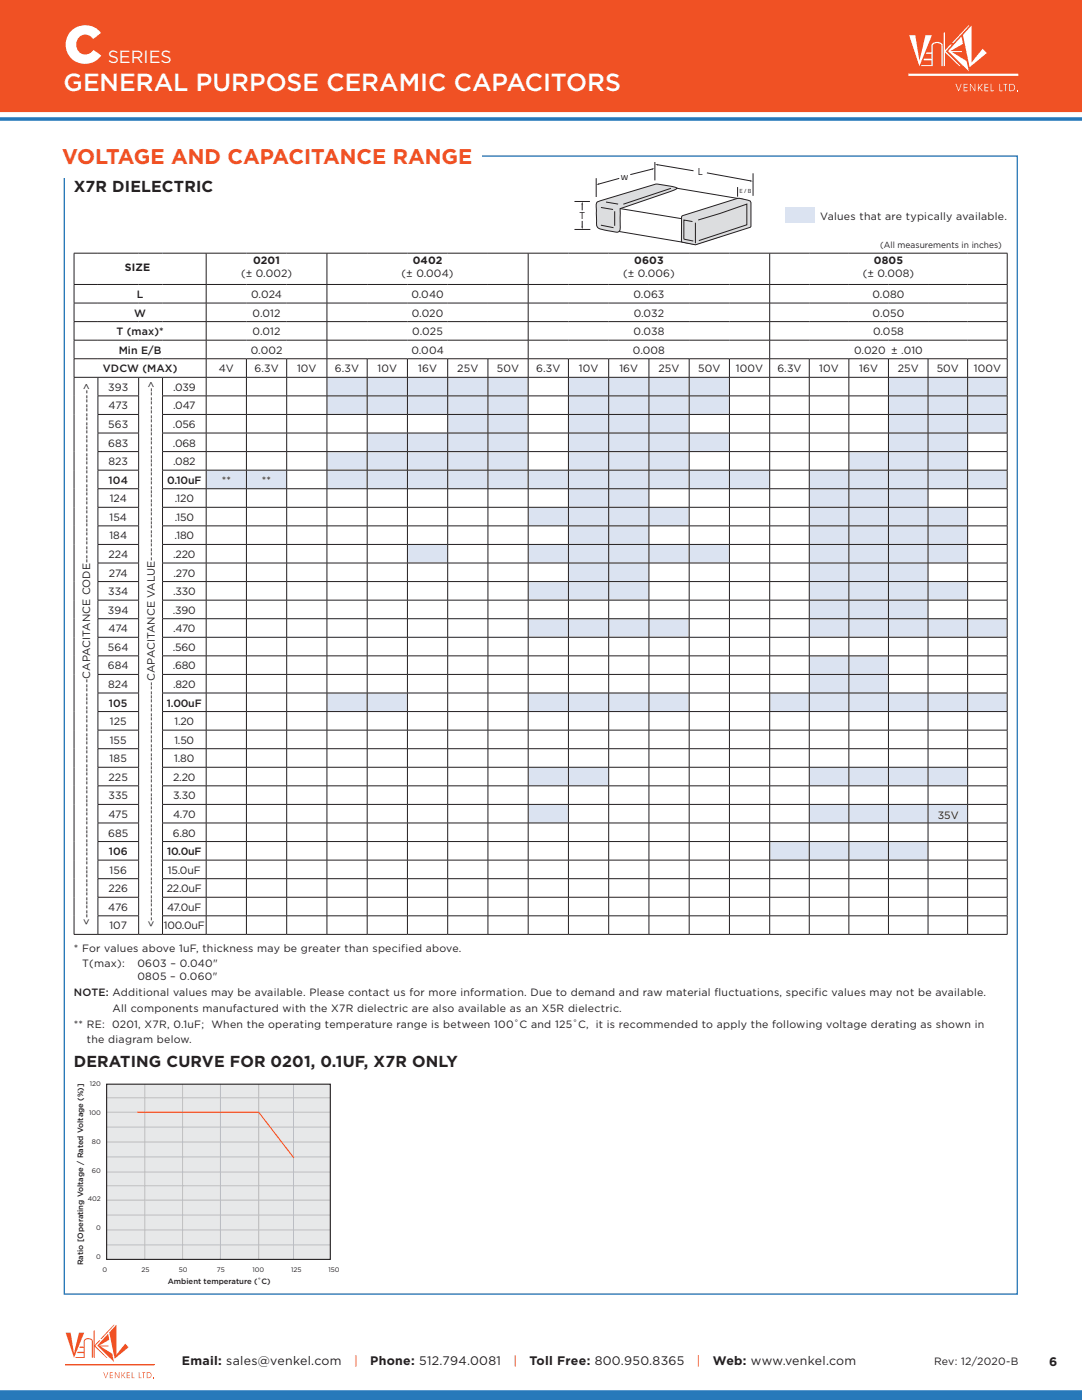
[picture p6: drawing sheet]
<svg xmlns="http://www.w3.org/2000/svg" width="216mm" height="279mm" viewBox="0 0 216 279" stroke-linecap="round" stroke-linejoin="round" font-family="sans-serif">
<path d="M-.1 -.1h216v22.3h-216z" fill="#f05124" stroke="#f05124" stroke-width=".35"/>
<g fill="#f05124">
<path d="M23.2 264.4v6l1.8-2.2 .7 .7-2.8 2.3-1.1-5.3z"/>
<path d="M13.1 266h1l.7 4.1 1-4.1h1l-2 5z"/>
<path d="M21.6 266.2l.2 1.2-2 1.1h1.8v.2h-1.6l2.4 1.5 .4 1.6-3.4-3.3z"/>
<path d="M16.9 267.3a1.04 1.04 0 0 1 1.6 .4v3.3h-.2v-3.3a.83 .83 0 0 0-1.4 0v3.3h-1.9l.1-.2h1.6v-.8h-1.3l.1-.2h1.2v-.8h-.9l.1-.3h.8v-1z"/>
<path d="M18.7 265.5h.2v2.9l.9-.9h.2l-1 1.1 2.4 2.4h-.2l-2.3-2.3v2.3h-.2z"/>
<path d="M22.7 264.4h.2l-2.6 2.8h-.3z"/>
<path d="M20.6 273.8h.1l.4 1.1 .4-1.1h.1l-.5 1.2z"/>
<path d="M21.9 273.8h.6v.2h-.5v.4h.5v.1h-.5v.4h.5v.1h-.6z"/>
<path d="M22.9 273.8h.2l.6 1.1v-1.1h.1v1.2h-.1l-.7-1v1h-.1z"/>
<path d="M24.2 273.8h.1v.7l.7-.7-.4 .6 .4 .6h-.1l-.4-.5-.2 .5h-.1z"/>
<path d="M25.3 273.8h.6v.2h-.5v.4h.5v.1h-.5v.4h.5v.1h-.6z"/>
<path d="M26.3 273.8h.1v1.1h.4v.1h-.5z"/>
<path d="M27.7 273.8h.1v1.1h.4v.1h-.5z"/>
<path d="M28.4 273.8h.6v.2h-.3v1h-.1v-1h-.2z"/>
<path d="M30.6 274.8h.1v.2h-.1z"/>
<path d="M29.3 273.8v1.2a.66 .66 0 0 0 .9-.6 .66 .66 0 0 0-.9-.6zM29.4 274a.52 .52 0 0 1 .7 .4 .52 .52 0 0 1-.7 .5z"/>
</g>
<path d="M13 272.4h17.8" fill="none" stroke="#f05124" stroke-width=".2"/>
<path d="M-.1 277.6h216v1.8h-216z" fill="#2779ba" stroke="#2779ba" stroke-width=".35"/>
<path d="M0 23.8h215.9" fill="none" stroke="#2779ba" stroke-width=".71" stroke-linecap="butt"/>
<g fill="#fff">
<path d="M193.9 5.1v7.4l2.2-2.8 .8 .9-3.4 2.8-1.4-6.4z"/>
<path d="M181.4 7h1.2l.9 5.1 1.2-5.1h1.3l-2.5 6.2z"/>
<path d="M191.8 7.3l.3 1.5-2.5 1.4h2.3v.2h-1.9l2.9 1.8 .4 2-4.1-4z"/>
<path d="M186 8.7a1.3 1.3 0 0 1 2.1 .4v4.1h-.3v-4.1a1.03 1.03 0 0 0-1.7 0v4.1h-2.3v-.2h2.1v-1h-1.7l.2-.3h1.5v-.9h-1.1l.1-.4h1v-1.3z"/>
<path d="M188.3 6.5h.3v3.5l1-1.1h.3l-1.2 1.3 3 3h-.3l-2.8-2.8v2.8h-.3z"/>
<path d="M193.2 5.1h.3l-3.2 3.5h-.3z"/>
<path d="M190.7 16.7h.1l.5 1.3 .4-1.3h.2l-.6 1.5h-.1z"/>
<path d="M192.3 16.7h.7v.2h-.6v.5h.6v.1h-.6v.6h.6v.1h-.7z"/>
<path d="M193.5 16.7h.2l.8 1.3v-1.3h.1v1.5h-.1l-.8-1.3v1.3h-.2z"/>
<path d="M195.1 16.7h.2v.8l.7-.8h.1l-.6 .7 .6 .8h-.2l-.5-.7-.1 .2v.5h-.2z"/>
<path d="M196.4 16.7h.8v.2h-.6v.5h.6v.1h-.6v.6h.6v.1h-.8z"/>
<path d="M197.7 16.7h.1v1.4h.5v.1h-.6z"/>
<path d="M199.4 16.7h.1v1.4h.6v.1h-.7z"/>
<path d="M200.2 16.7h.8v.2h-.3v1.3h-.2v-1.3h-.3z"/>
<path d="M203 17.9h.2v.3h-.2z"/>
<path d="M201.5 16.9a.64 .64 0 0 1 .9 .6 .64 .64 0 0 1-.9 .6zM201.4 16.7v1.5a.82 .82 0 0 0 1.2-.7 .82 .82 0 0 0-1.2-.8z"/>
</g>
<path d="M181.3 14.9h21.9" fill="none" stroke="#fff" stroke-width=".45"/>
<path d="M12.8 31.1h190.2v227.2h-190.2z" fill="none" stroke="#2779ba" stroke-width=".26"/>
<path d="M12.4 26.7h83.6v8.9h-83.6z" fill="#fff"/>
<path d="M139.9 47.1l6.6-2.1 .1 .3-6.7 2.1z" fill="#dcdddf"/>
<path d="M139.9 47.1l6.6-2.1 .1 .3-6.7 2.1z" fill="none" stroke="#231f20" stroke-width=".2"/>
<path d="M139.9 44.9l6.7-2v.2l-6.7 2.1z" fill="#dcdddf"/>
<path d="M139.9 44.9l6.7-2v.2l-6.7 2.1z" fill="none" stroke="#231f20" stroke-width=".2"/>
<path d="M139.9 46l6.6-2.1 .1 .3-6.7 2.1z" fill="#dcdddf"/>
<path d="M135 37.6l13.3 2.2M123.5 46.2l15.2 2.6M123.7 41.6l15 2.5M139.9 46l6.6-2.1 .1 .3-6.7 2.1zM143.7 47.2l-5 1.6" fill="none" stroke="#231f20" stroke-width=".2"/>
<path d="M119.1 40.4l.6-.3 11.2-3.4 3.2 .5 1 .3-.2 .3-1.2 .5-10 3.3 .1 3.4a.9 .9 0 0 1-.2 1.1 .9 .9 0 0 1-1.1 .2l-1.8-.4a1.49 1.49 0 0 1-1.7-1.8v-3.2z" fill="#dcdddf"/>
<path d="M133.9 37.6l-9.5 3.2M119.1 40.4l.6-.3 11.2-3.4 3.2 .5 1 .3-.2 .3-1.2 .5-10 3.3 .1 3.4a.9 .9 0 0 1-.2 1.1 .9 .9 0 0 1-1.1 .2l-1.8-.4a1.49 1.49 0 0 1-1.7-1.8v-3.2zM119.9 44.9l2.5 .5M119.9 41.4l2.4 .4M120.9 40.3l2.4 .4M122.7 42.2v2.9" fill="none" stroke="#231f20" stroke-width=".2"/>
<path d="M136.1 43.1l11-3.5h.4l1.7 .3 .5 .2 .1 .3v4.8l-.1 .2-10.9 3.5-2.7-.6-.1-.1z" fill="#dcdddf"/>
<path d="M119 35.6v3.7M130.7 32.3v3.7M141.1 34.5l8.7 1.6M147.2 37.3v2M150.3 34.6v4.5M136.1 43.1l11-3.5h.4l1.7 .3 .5 .2 .1 .3v4.8l-.1 .2-10.9 3.5-2.7-.6-.1-.1zM138.2 44.2l-1.7-.3v3.8l1.8 .4M139.3 43.9l4.4-1.3 5.3-1.9v4.2l-9.5 3.1" fill="none" stroke="#231f20" stroke-width=".2"/>
<path d="M149.7 35.9l.6 .3-.7 .1 .2-.2z" fill="#231f20"/>
<path d="M131.1 32.9l7.3 1.2" fill="none" stroke="#231f20" stroke-width=".2"/>
<path d="M130.7 32.8l.6-.1-.1 .2v.2z" fill="#231f20"/>
<path d="M123.6 35.6l-4.2 1.2" fill="none" stroke="#231f20" stroke-width=".2"/>
<path d="M119 36.9l.5-.4-.1 .2 .2 .2z" fill="#231f20"/>
<path d="M130.2 33.7l-4.4 1.2" fill="none" stroke="#231f20" stroke-width=".2"/>
<path d="M130 33.6h.6l-.5 .3 .1-.2z" fill="#231f20"/>
<path d="M116.2 44.1v1.2" fill="none" stroke="#231f20" stroke-width=".2"/>
<path d="M116 45.2l.2 .1 .2-.1-.2 .6z" fill="#231f20"/>
<path d="M114.6 45.8h3.2M116.2 40.7v1.3" fill="none" stroke="#231f20" stroke-width=".2"/>
<path d="M116.2 40.2l.2 .6-.2-.1-.2 .1z" fill="#231f20"/>
<path d="M114.6 40.2h3.1M138.8 44.4v4.1" fill="none" stroke="#231f20" stroke-width=".2"/>
<g fill="#dbe3f1">
<path d="M156.7 41.5h5.9v3h-5.9z"/>
<path d="M65.2 75.3h8.1v3.7h-8.1zM73.3 75.3h8v3.7h-8zM81.3 75.3h8v3.7h-8zM89.3 75.3h8.1v3.7h-8.1zM97.4 75.3h8v3.7h-8zM65.2 79h8.1v3.7h-8.1zM73.3 79h8v3.7h-8zM81.3 79h8v3.7h-8zM89.3 79h8.1v3.7h-8.1zM97.4 79h8v3.7h-8zM89.3 82.7h8.1v3.7h-8.1zM97.4 82.7h8v3.7h-8zM41.1 93.8h8.1v3.7h-8.1zM49.2 93.8h8v3.7h-8zM193.1 93.8h7.9v3.7h-7.9zM105.4 123.5h8v3.7h-8zM113.4 123.5h8.1v3.7h-8.1zM121.5 123.5h8v3.7h-8zM129.5 123.5h8v3.7h-8zM105.4 138.3h8v3.7h-8zM113.4 138.3h8.1v3.7h-8.1zM121.5 138.3h8v3.7h-8zM129.5 138.3h8v3.7h-8zM153.6 138.3h7.9v3.7h-7.9zM177.3 138.3h7.9v3.7h-7.9zM105.4 153.1h8v3.7h-8zM113.4 153.1h8.1v3.7h-8.1zM161.5 153.1h7.9v3.7h-7.9zM169.4 153.1h7.9v3.7h-7.9zM105.4 160.5h8v3.7h-8zM161.5 160.5h7.9v3.7h-7.9zM153.6 167.9h7.9v3.8h-7.9zM161.5 167.9h7.9v3.8h-7.9zM169.4 167.9h7.9v3.8h-7.9zM177.3 167.9h7.9v3.8h-7.9z"/>
<path d="M113.4 75.3h8.1v3.7h-8.1zM121.5 75.3h8v3.7h-8zM129.5 75.3h8v3.7h-8zM137.5 75.3h8.1v3.7h-8.1zM177.3 75.3h7.9v3.7h-7.9zM185.2 75.3h7.9v3.7h-7.9zM193.1 75.3h7.9v3.7h-7.9zM113.4 79h8.1v3.7h-8.1zM121.5 79h8v3.7h-8zM129.5 79h8v3.7h-8zM137.5 79h8.1v3.7h-8.1zM177.3 79h7.9v3.7h-7.9zM185.2 79h7.9v3.7h-7.9zM193.1 79h7.9v3.7h-7.9zM113.4 82.7h8.1v3.7h-8.1zM121.5 82.7h8v3.7h-8zM129.5 82.7h8v3.7h-8zM177.3 82.7h7.9v3.7h-7.9zM185.2 82.7h7.9v3.7h-7.9zM193.1 82.7h7.9v3.7h-7.9zM73.3 86.4h8v3.7h-8zM81.3 86.4h8v3.7h-8zM89.3 86.4h8.1v3.7h-8.1zM97.4 86.4h8v3.7h-8zM113.4 86.4h8.1v3.7h-8.1zM121.5 86.4h8v3.7h-8zM129.5 86.4h8v3.7h-8zM137.5 86.4h8.1v3.7h-8.1zM177.3 86.4h7.9v3.7h-7.9zM185.2 86.4h7.9v3.7h-7.9zM65.2 90.1h8.1v3.7h-8.1zM73.3 90.1h8v3.7h-8zM81.3 90.1h8v3.7h-8zM89.3 90.1h8.1v3.7h-8.1zM97.4 90.1h8v3.7h-8zM113.4 90.1h8.1v3.7h-8.1zM121.5 90.1h8v3.7h-8zM129.5 90.1h8v3.7h-8zM169.4 90.1h7.9v3.7h-7.9zM177.3 90.1h7.9v3.7h-7.9zM185.2 90.1h7.9v3.7h-7.9zM65.2 93.8h8.1v3.7h-8.1zM73.3 93.8h8v3.7h-8zM81.3 93.8h8v3.7h-8zM89.3 93.8h8.1v3.7h-8.1zM97.4 93.8h8v3.7h-8zM105.4 93.8h8v3.7h-8zM113.4 93.8h8.1v3.7h-8.1zM121.5 93.8h8v3.7h-8zM129.5 93.8h8v3.7h-8zM137.5 93.8h8.1v3.7h-8.1zM145.6 93.8h8v3.7h-8zM161.5 93.8h7.9v3.7h-7.9zM169.4 93.8h7.9v3.7h-7.9zM177.3 93.8h7.9v3.7h-7.9zM185.2 93.8h7.9v3.7h-7.9zM113.4 97.5h8.1v3.7h-8.1zM121.5 97.5h8v3.7h-8zM161.5 97.5h7.9v3.7h-7.9zM169.4 97.5h7.9v3.7h-7.9zM177.3 97.5h7.9v3.7h-7.9zM105.4 101.2h8v3.7h-8zM113.4 101.2h8.1v3.7h-8.1zM121.5 101.2h8v3.7h-8zM129.5 101.2h8v3.7h-8zM161.5 101.2h7.9v3.7h-7.9zM169.4 101.2h7.9v3.7h-7.9zM177.3 101.2h7.9v3.7h-7.9zM185.2 101.2h7.9v3.7h-7.9zM113.4 104.9h8.1v3.8h-8.1zM121.5 104.9h8v3.8h-8zM161.5 104.9h7.9v3.8h-7.9zM169.4 104.9h7.9v3.8h-7.9zM177.3 104.9h7.9v3.8h-7.9zM185.2 104.9h7.9v3.8h-7.9zM81.3 108.7h8v3.7h-8zM105.4 108.7h8v3.7h-8zM113.4 108.7h8.1v3.7h-8.1zM121.5 108.7h8v3.7h-8zM129.5 108.7h8v3.7h-8zM137.5 108.7h8.1v3.7h-8.1zM161.5 108.7h7.9v3.7h-7.9zM169.4 108.7h7.9v3.7h-7.9zM177.3 108.7h7.9v3.7h-7.9zM185.2 108.7h7.9v3.7h-7.9zM113.4 112.4h8.1v3.7h-8.1zM121.5 112.4h8v3.7h-8zM161.5 112.4h7.9v3.7h-7.9zM169.4 112.4h7.9v3.7h-7.9zM177.3 112.4h7.9v3.7h-7.9zM105.4 116.1h8v3.7h-8zM113.4 116.1h8.1v3.7h-8.1zM121.5 116.1h8v3.7h-8zM161.5 116.1h7.9v3.7h-7.9zM169.4 116.1h7.9v3.7h-7.9zM177.3 116.1h7.9v3.7h-7.9zM185.2 116.1h7.9v3.7h-7.9zM161.5 119.8h7.9v3.7h-7.9zM169.4 119.8h7.9v3.7h-7.9zM177.3 119.8h7.9v3.7h-7.9zM161.5 123.5h7.9v3.7h-7.9zM169.4 123.5h7.9v3.7h-7.9zM177.3 123.5h7.9v3.7h-7.9zM185.2 123.5h7.9v3.7h-7.9zM193.1 123.5h7.9v3.7h-7.9zM161.5 130.9h7.9v3.7h-7.9zM169.4 130.9h7.9v3.7h-7.9zM161.5 134.6h7.9v3.7h-7.9zM169.4 134.6h7.9v3.7h-7.9zM65.2 138.3h8.1v3.7h-8.1zM73.3 138.3h8v3.7h-8zM161.5 138.3h7.9v3.7h-7.9zM169.4 138.3h7.9v3.7h-7.9zM185.2 138.3h7.9v3.7h-7.9zM193.1 138.3h7.9v3.7h-7.9zM177.3 153.1h7.9v3.7h-7.9zM185.2 153.1h7.9v3.7h-7.9zM169.4 160.5h7.9v3.7h-7.9zM177.3 160.5h7.9v3.7h-7.9zM185.2 160.5h7.9v3.7h-7.9z"/>
</g>
<g fill="none" stroke="#231f20" stroke-width=".2">
<path d="M14.7 50.5h186.3M14.7 56.8h186.3M14.8 50.6v6.1M14.8 56.8v3.6M41.1 50.6v6.1M41.1 56.8v3.6M65.2 50.6v6.1M65.2 56.8v3.6M105.4 50.6v6.1M105.4 56.8v3.6M153.6 50.6v6.1M153.6 56.8v3.6"/>
<path d="M201 50.6v6.1M201 56.8v3.6M14.7 60.5h186.3M14.7 64.2h186.3M14.7 67.9h186.3M14.7 71.6h186.3M14.7 75.3h186.3M14.8 60.5v3.6M14.8 64.2v3.6M14.8 67.9v3.7M14.8 71.6v3.7M14.8 75.3v111.1"/>
<path d="M19.5 79h8.2M19.5 75.3v3.7M19.5 79.1v3.6M27.7 75.3v3.7M27.7 79.1v3.6M32.4 79h168.6M32.4 75.3v3.7M32.4 79.1v3.6M41.1 60.5v3.6M41.1 64.2v3.6M41.1 67.9v3.7M41.1 71.6v3.7"/>
<path d="M41.1 75.3v3.7M41.1 79.1v3.6M49.2 71.6v3.7M49.2 75.3v3.7M49.2 79.1v3.6M57.2 71.6v3.7M57.2 75.3v3.7M57.2 79.1v3.6M65.2 60.5v3.6M65.2 64.2v3.6M65.2 67.9v3.7M65.2 71.6v3.7"/>
<path d="M65.2 75.3v3.7M65.2 79.1v3.6M73.3 71.6v3.7M73.3 75.3v3.7M73.3 79.1v3.6M81.3 71.6v3.7M81.3 75.3v3.7M81.3 79.1v3.6M89.3 71.6v3.7M89.3 75.3v3.7M89.3 79.1v3.6M97.4 71.6v3.7"/>
<path d="M97.4 75.3v3.7M97.4 79.1v3.6M105.4 60.5v3.6M105.4 64.2v3.6M105.4 67.9v3.7M105.4 71.6v3.7M105.4 75.3v3.7M105.4 79.1v3.6M113.4 71.6v3.7M113.4 75.3v3.7M113.4 79.1v3.6M121.5 71.6v3.7"/>
<path d="M121.5 75.3v3.7M121.5 79.1v3.6M129.5 71.6v3.7M129.5 75.3v3.7M129.5 79.1v3.6M137.5 71.6v3.7M137.5 75.3v3.7M137.5 79.1v3.6M145.6 71.6v3.7M145.6 75.3v3.7M145.6 79.1v3.6M153.6 60.5v3.6"/>
<path d="M153.6 64.2v3.6M153.6 67.9v3.7M153.6 71.6v3.7M153.6 75.3v3.7M153.6 79.1v3.6M161.5 71.6v3.7M161.5 75.3v3.7M161.5 79.1v3.6M169.4 71.6v3.7M169.4 75.3v3.7M169.4 79.1v3.6M177.3 71.6v3.7"/>
<path d="M177.3 75.3v3.7M177.3 79.1v3.6M185.2 71.6v3.7M185.2 75.3v3.7M185.2 79.1v3.6M193.1 71.6v3.7M193.1 75.3v3.7M193.1 79.1v3.6M201 60.5v3.6M201 64.2v3.6M201 67.9v3.7M201 71.6v3.7"/>
<path d="M201 75.3v3.7M201 79.1v3.6M19.5 82.7h8.2M19.5 90.1h8.2M19.5 93.8h8.2M19.5 97.5h8.2M19.5 82.8v3.6M19.5 86.5v3.6M19.5 90.2v3.6M19.5 93.9v3.6M19.5 97.6v3.6M27.7 82.8v3.6h-8.2"/>
<path d="M27.7 86.5v3.6M27.7 90.2v3.6M27.7 93.9v3.6M27.7 97.6v3.6M32.4 82.7h168.6M32.4 86.4h168.6M32.4 90.1h168.6M32.4 93.8h168.6M32.4 97.5h168.6M32.4 82.8v3.6M32.4 86.5v3.6M32.4 90.2v3.6"/>
<path d="M32.4 93.9v3.6M32.4 97.6v3.6M41.1 82.8v3.6M41.1 86.5v3.6M41.1 90.2v3.6M41.1 93.9v3.6M41.1 97.6v3.6M49.2 82.8v3.6M49.2 86.5v3.6M49.2 90.2v3.6M49.2 93.9v3.6M49.2 97.6v3.6"/>
<path d="M57.2 82.8v3.6M57.2 86.5v3.6M57.2 90.2v3.6M57.2 93.9v3.6M57.2 97.6v3.6M65.2 82.8v3.6M65.2 86.5v3.6M65.2 90.2v3.6M65.2 93.9v3.6M65.2 97.6v3.6M73.3 82.8v3.6M73.3 86.5v3.6"/>
<path d="M73.3 90.2v3.6M73.3 93.9v3.6M73.3 97.6v3.6M81.3 82.8v3.6M81.3 86.5v3.6M81.3 90.2v3.6M81.3 93.9v3.6M81.3 97.6v3.6M89.3 82.8v3.6M89.3 86.5v3.6M89.3 90.2v3.6M89.3 93.9v3.6"/>
<path d="M89.3 97.6v3.6M97.4 82.8v3.6M97.4 86.5v3.6M97.4 90.2v3.6M97.4 93.9v3.6M97.4 97.6v3.6M105.4 82.8v3.6M105.4 86.5v3.6M105.4 90.2v3.6M105.4 93.9v3.6M105.4 97.6v3.6M113.4 82.8v3.6"/>
<path d="M113.4 86.5v3.6M113.4 90.2v3.6M113.4 93.9v3.6M113.4 97.6v3.6M121.5 82.8v3.6M121.5 86.5v3.6M121.5 90.2v3.6M121.5 93.9v3.6M121.5 97.6v3.6M129.5 82.8v3.6M129.5 86.5v3.6M129.5 90.2v3.6"/>
<path d="M129.5 93.9v3.6M129.5 97.6v3.6M137.5 82.8v3.6M137.5 86.5v3.6M137.5 90.2v3.6M137.5 93.9v3.6M137.5 97.6v3.6M145.6 82.8v3.6M145.6 86.5v3.6M145.6 90.2v3.6M145.6 93.9v3.6M145.6 97.6v3.6"/>
<path d="M153.6 82.8v3.6M153.6 86.5v3.6M153.6 90.2v3.6M153.6 93.9v3.6M153.6 97.6v3.6M161.5 82.8v3.6M161.5 86.5v3.6M161.5 90.2v3.6M161.5 93.9v3.6M161.5 97.6v3.6M169.4 82.8v3.6M169.4 86.5v3.6"/>
<path d="M169.4 90.2v3.6M169.4 93.9v3.6M169.4 97.6v3.6M177.3 82.8v3.6M177.3 86.5v3.6M177.3 90.2v3.6M177.3 93.9v3.6M177.3 97.6v3.6M185.2 82.8v3.6M185.2 86.5v3.6M185.2 90.2v3.6M185.2 93.9v3.6"/>
<path d="M185.2 97.6v3.6M193.1 82.8v3.6M193.1 86.5v3.6M193.1 90.2v3.6M193.1 93.9v3.6M193.1 97.6v3.6M201 82.8v3.6M201 86.5v3.6M201 90.2v3.6M201 93.9v3.6M201 97.6v3.6M19.5 101.2l8.2 .1v3.6"/>
<path d="M19.5 104.9h8.2M19.5 108.7h8.2M19.5 116.1h8.2M19.5 119.8h8.2M19.5 101.3v3.6M19.5 105v3.6M19.5 108.7v3.6M19.5 112.4v3.6M19.5 116.1v3.6M19.5 119.8v3.6M27.7 105v3.6M27.7 108.7v3.6l-8.2 .1"/>
<path d="M27.7 112.4v3.6M27.7 116.1v3.6M27.7 119.8v3.6M32.4 101.2h168.6M32.4 104.9h168.6M32.4 108.7h168.6M32.4 112.4h168.6M32.4 116.1h168.6M32.4 119.8h168.6M32.4 101.3v3.6M32.4 105v3.6M32.4 108.7v3.6"/>
<path d="M32.4 112.4v3.6M32.4 116.1v3.6M32.4 119.8v3.6M41.1 101.3v3.6M41.1 105v3.6M41.1 108.7v3.6M41.1 112.4v3.6M41.1 116.1v3.6M41.1 119.8v3.6M49.2 101.3v3.6M49.2 105v3.6M49.2 108.7v3.6"/>
<path d="M49.2 112.4v3.6M49.2 116.1v3.6M49.2 119.8v3.6M57.2 101.3v3.6M57.2 105v3.6M57.2 108.7v3.6M57.2 112.4v3.6M57.2 116.1v3.6M57.2 119.8v3.6M65.2 101.3v3.6M65.2 105v3.6M65.2 108.7v3.6"/>
<path d="M65.2 112.4v3.6M65.2 116.1v3.6M65.2 119.8v3.6M73.3 101.3v3.6M73.3 105v3.6M73.3 108.7v3.6M73.3 112.4v3.6M73.3 116.1v3.6M73.3 119.8v3.6M81.3 101.3v3.6M81.3 105v3.6M81.3 108.7v3.6"/>
<path d="M81.3 112.4v3.6M81.3 116.1v3.6M81.3 119.8v3.6M89.3 101.3v3.6M89.3 105v3.6M89.3 108.7v3.6M89.3 112.4v3.6M89.3 116.1v3.6M89.3 119.8v3.6M97.4 101.3v3.6M97.4 105v3.6M97.4 108.7v3.6"/>
<path d="M97.4 112.4v3.6M97.4 116.1v3.6M97.4 119.8v3.6M105.4 101.3v3.6M105.4 105v3.6M105.4 108.7v3.6M105.4 112.4v3.6M105.4 116.1v3.6M105.4 119.8v3.6M113.4 101.3v3.6M113.4 105v3.6M113.4 108.7v3.6"/>
<path d="M113.4 112.4v3.6M113.4 116.1v3.6M113.4 119.8v3.6M121.5 101.3v3.6M121.5 105v3.6M121.5 108.7v3.6M121.5 112.4v3.6M121.5 116.1v3.6M121.5 119.8v3.6M129.5 101.3v3.6M129.5 105v3.6M129.5 108.7v3.6"/>
<path d="M129.5 112.4v3.6M129.5 116.1v3.6M129.5 119.8v3.6M137.5 101.3v3.6M137.5 105v3.6M137.5 108.7v3.6M137.5 112.4v3.6M137.5 116.1v3.6M137.5 119.8v3.6M145.6 101.3v3.6M145.6 105v3.6M145.6 108.7v3.6"/>
<path d="M145.6 112.4v3.6M145.6 116.1v3.6M145.6 119.8v3.6M153.6 101.3v3.6M153.6 105v3.6M153.6 108.7v3.6M153.6 112.4v3.6M153.6 116.1v3.6M153.6 119.8v3.6M161.5 101.3v3.6M161.5 105v3.6M161.5 108.7v3.6"/>
<path d="M161.5 112.4v3.6M161.5 116.1v3.6M161.5 119.8v3.6M169.4 101.3v3.6M169.4 105v3.6M169.4 108.7v3.6M169.4 112.4v3.6M169.4 116.1v3.6M169.4 119.8v3.6M177.3 101.3v3.6M177.3 105v3.6M177.3 108.7v3.6"/>
<path d="M177.3 112.4v3.6M177.3 116.1v3.6M177.3 119.8v3.6M185.2 101.3v3.6M185.2 105v3.6M185.2 108.7v3.6M185.2 112.4v3.6M185.2 116.1v3.6M185.2 119.8v3.6M193.1 101.3v3.6M193.1 105v3.6M193.1 108.7v3.6"/>
<path d="M193.1 112.4v3.6M193.1 116.1v3.6M193.1 119.8v3.6M201 101.3v3.6M201 105v3.6M201 108.7v3.6M201 112.4v3.6M201 116.1v3.6M201 119.8v3.6M19.5 127.2h8.2v3.6M19.5 123.5h8.2M19.5 130.9h8.2"/>
<path d="M19.5 134.6h8.2M19.5 123.5v3.6M19.5 127.2v3.6M19.5 130.9v3.7M19.5 134.6v3.7M19.5 138.3v3.7M27.7 123.5v3.6M27.7 130.9v3.7M27.7 134.6v3.7h-8.2M27.7 138.3v3.7M32.4 138.3h168.6M32.4 123.5h168.6"/>
<path d="M32.4 127.2h168.6M32.4 130.9h168.6M32.4 134.6h168.6M32.4 123.5v3.6M32.4 127.2v3.6M32.4 130.9v3.7M32.4 134.6v3.7M32.4 138.3v3.7M41.1 123.5v3.6M41.1 127.2v3.6M41.1 130.9v3.7M41.1 134.6v3.7"/>
<path d="M41.1 138.3v3.7M49.2 123.5v3.6M49.2 127.2v3.6M49.2 130.9v3.7M49.2 134.6v3.7M49.2 138.3v3.7M57.2 123.5v3.6M57.2 127.2v3.6M57.2 130.9v3.7M57.2 134.6v3.7M57.2 138.3v3.7M65.2 123.5v3.6"/>
<path d="M65.2 127.2v3.6M65.2 130.9v3.7M65.2 134.6v3.7M65.2 138.3v3.7M73.3 123.5v3.6M73.3 127.2v3.6M73.3 130.9v3.7M73.3 134.6v3.7M73.3 138.3v3.7M81.3 123.5v3.6M81.3 127.2v3.6M81.3 130.9v3.7"/>
<path d="M81.3 134.6v3.7M81.3 138.3v3.7M89.3 123.5v3.6M89.3 127.2v3.6M89.3 130.9v3.7M89.3 134.6v3.7M89.3 138.3v3.7M97.4 123.5v3.6M97.4 127.2v3.6M97.4 130.9v3.7M97.4 134.6v3.7M97.4 138.3v3.7"/>
<path d="M105.4 123.5v3.6M105.4 127.2v3.6M105.4 130.9v3.7M105.4 134.6v3.7M105.4 138.3v3.7M113.4 123.5v3.6M113.4 127.2v3.6M113.4 130.9v3.7M113.4 134.6v3.7M113.4 138.3v3.7M121.5 123.5v3.6M121.5 127.2v3.6"/>
<path d="M121.5 130.9v3.7M121.5 134.6v3.7M121.5 138.3v3.7M129.5 123.5v3.6M129.5 127.2v3.6M129.5 130.9v3.7M129.5 134.6v3.7M129.5 138.3v3.7M137.5 123.5v3.6M137.5 127.2v3.6M137.5 130.9v3.7M137.5 134.6v3.7"/>
<path d="M137.5 138.3v3.7M145.6 123.5v3.6M145.6 127.2v3.6M145.6 130.9v3.7M145.6 134.6v3.7M145.6 138.3v3.7M153.6 123.5v3.6M153.6 127.2v3.6M153.6 130.9v3.7M153.6 134.6v3.7M153.6 138.3v3.7M161.5 123.5v3.6"/>
<path d="M161.5 127.2v3.6M161.5 130.9v3.7M161.5 134.6v3.7M161.5 138.3v3.7M169.4 123.5v3.6M169.4 127.2v3.6M169.4 130.9v3.7M169.4 134.6v3.7M169.4 138.3v3.7M177.3 123.5v3.6M177.3 127.2v3.6M177.3 130.9v3.7"/>
<path d="M177.3 134.6v3.7M177.3 138.3v3.7M185.2 123.5v3.6M185.2 127.2v3.6M185.2 130.9v3.7M185.2 134.6v3.7M185.2 138.3v3.7M193.1 123.5v3.6M193.1 127.2v3.6M193.1 130.9v3.7M193.1 134.6v3.7M193.1 138.3v3.7"/>
<path d="M201 123.5v3.6M201 127.2v3.6M201 130.9v3.7M201 134.6v3.7M201 138.3v3.7M19.5 153.1l8.2 .1v3.6M19.5 142h8.2M19.5 145.7h8.2M19.5 149.4h8.2M19.5 156.8h8.2M19.5 142.1v3.6M19.5 145.8v3.6"/>
<path d="M19.5 149.5v3.6M19.5 153.2v3.6M19.5 156.9v3.6M27.7 142.1v3.6M27.7 145.8v3.6M27.7 149.5v3.6M27.7 156.9v3.6M32.4 142h168.6M32.4 145.7h168.6M32.4 149.4h168.6M32.4 153.1h168.6M32.4 156.8h168.6"/>
<path d="M32.4 142.1v3.6M32.4 145.8v3.6M32.4 149.5v3.6M32.4 153.2v3.6M32.4 156.9v3.6M41.1 142.1v3.6M41.1 145.8v3.6M41.1 149.5v3.6M41.1 153.2v3.6M41.1 156.9v3.6M49.2 142.1v3.6M49.2 145.8v3.6"/>
<path d="M49.2 149.5v3.6M49.2 153.2v3.6M49.2 156.9v3.6M57.2 142.1v3.6M57.2 145.8v3.6M57.2 149.5v3.6M57.2 153.2v3.6M57.2 156.9v3.6M65.2 142.1v3.6M65.2 145.8v3.6M65.2 149.5v3.6M65.2 153.2v3.6"/>
<path d="M65.2 156.9v3.6M73.3 142.1v3.6M73.3 145.8v3.6M73.3 149.5v3.6M73.3 153.2v3.6M73.3 156.9v3.6M81.3 142.1v3.6M81.3 145.8v3.6M81.3 149.5v3.6M81.3 153.2v3.6M81.3 156.9v3.6M89.3 142.1v3.6"/>
<path d="M89.3 145.8v3.6M89.3 149.5v3.6M89.3 153.2v3.6M89.3 156.9v3.6M97.4 142.1v3.6M97.4 145.8v3.6M97.4 149.5v3.6M97.4 153.2v3.6M97.4 156.9v3.6M105.4 142.1v3.6M105.4 145.8v3.6M105.4 149.5v3.6"/>
<path d="M105.4 153.2v3.6M105.4 156.9v3.6M113.4 142.1v3.6M113.4 145.8v3.6M113.4 149.5v3.6M113.4 153.2v3.6M113.4 156.9v3.6M121.5 142.1v3.6M121.5 145.8v3.6M121.5 149.5v3.6M121.5 153.2v3.6M121.5 156.9v3.6"/>
<path d="M129.5 142.1v3.6M129.5 145.8v3.6M129.5 149.5v3.6M129.5 153.2v3.6M129.5 156.9v3.6M137.5 142.1v3.6M137.5 145.8v3.6M137.5 149.5v3.6M137.5 153.2v3.6M137.5 156.9v3.6M145.6 142.1v3.6M145.6 145.8v3.6"/>
<path d="M145.6 149.5v3.6M145.6 153.2v3.6M145.6 156.9v3.6M153.6 142.1v3.6M153.6 145.8v3.6M153.6 149.5v3.6M153.6 153.2v3.6M153.6 156.9v3.6M161.5 142.1v3.6M161.5 145.8v3.6M161.5 149.5v3.6M161.5 153.2v3.6"/>
<path d="M161.5 156.9v3.6M169.4 142.1v3.6M169.4 145.8v3.6M169.4 149.5v3.6M169.4 153.2v3.6M169.4 156.9v3.6M177.3 142.1v3.6M177.3 145.8v3.6M177.3 149.5v3.6M177.3 153.2v3.6M177.3 156.9v3.6M185.2 142.1v3.6"/>
<path d="M185.2 145.8v3.6M185.2 149.5v3.6M185.2 153.2v3.6M185.2 156.9v3.6M193.1 142.1v3.6M193.1 145.8v3.6M193.1 149.5v3.6M193.1 153.2v3.6M193.1 156.9v3.6M201 142.1v3.6M201 145.8v3.6M201 149.5v3.6"/>
<path d="M201 153.2v3.6M201 156.9v3.6M19.5 160.5h8.2M19.5 167.9h8.2M19.5 171.7h8.2M19.5 175.4h8.2M19.5 179.1h8.2M19.5 160.6v3.6M19.5 164.3v3.6M19.5 168v3.6M19.5 171.7v3.6M19.5 175.4v3.6"/>
<path d="M19.5 179.1v3.6M27.7 160.6v3.6h-8.2M27.7 164.3v3.6M27.7 168v3.6M27.7 171.7v3.6M27.7 175.4v3.6M27.7 179.1v3.6M32.4 160.5h168.6M32.4 164.2h168.6M32.4 167.9h168.6M32.4 171.7h168.6M32.4 175.4h168.6"/>
<path d="M32.4 179.1h168.6M32.4 160.6v3.6M32.4 164.3v3.6M32.4 168v3.6M32.4 171.7v3.6M32.4 175.4v3.6M32.4 179.1v3.6M41.1 160.6v3.6M41.1 164.3v3.6M41.1 168v3.6M41.1 171.7v3.6M41.1 175.4v3.6"/>
<path d="M41.1 179.1v3.6M49.2 160.6v3.6M49.2 164.3v3.6M49.2 168v3.6M49.2 171.7v3.6M49.2 175.4v3.6M49.2 179.1v3.6M57.2 160.6v3.6M57.2 164.3v3.6M57.2 168v3.6M57.2 171.7v3.6M57.2 175.4v3.6"/>
<path d="M57.2 179.1v3.6M65.2 160.6v3.6M65.2 164.3v3.6M65.2 168v3.6M65.2 171.7v3.6M65.2 175.4v3.6M65.2 179.1v3.6M73.3 160.6v3.6M73.3 164.3v3.6M73.3 168v3.6M73.3 171.7v3.6M73.3 175.4v3.6"/>
<path d="M73.3 179.1v3.6M81.3 160.6v3.6M81.3 164.3v3.6M81.3 168v3.6M81.3 171.7v3.6M81.3 175.4v3.6M81.3 179.1v3.6M89.3 160.6v3.6M89.3 164.3v3.6M89.3 168v3.6M89.3 171.7v3.6M89.3 175.4v3.6"/>
<path d="M89.3 179.1v3.6M97.4 160.6v3.6M97.4 164.3v3.6M97.4 168v3.6M97.4 171.7v3.6M97.4 175.4v3.6M97.4 179.1v3.6M105.4 160.6v3.6M105.4 164.3v3.6M105.4 168v3.6M105.4 171.7v3.6M105.4 175.4v3.6"/>
<path d="M105.4 179.1v3.6M113.4 160.6v3.6M113.4 164.3v3.6M113.4 168v3.6M113.4 171.7v3.6M113.4 175.4v3.6M113.4 179.1v3.6M121.5 160.6v3.6M121.5 164.3v3.6M121.5 168v3.6M121.5 171.7v3.6M121.5 175.4v3.6"/>
<path d="M121.5 179.1v3.6M129.5 160.6v3.6M129.5 164.3v3.6M129.5 168v3.6M129.5 171.7v3.6M129.5 175.4v3.6M129.5 179.1v3.6M137.5 160.6v3.6M137.5 164.3v3.6M137.5 168v3.6M137.5 171.7v3.6M137.5 175.4v3.6"/>
<path d="M137.5 179.1v3.6M145.6 160.6v3.6M145.6 164.3v3.6M145.6 168v3.6M145.6 171.7v3.6M145.6 175.4v3.6M145.6 179.1v3.6M153.6 160.6v3.6M153.6 164.3v3.6M153.6 168v3.6M153.6 171.7v3.6M153.6 175.4v3.6"/>
<path d="M153.6 179.1v3.6M161.5 160.6v3.6M161.5 164.3v3.6M161.5 168v3.6M161.5 171.7v3.6M161.5 175.4v3.6M161.5 179.1v3.6M169.4 160.6v3.6M169.4 164.3v3.6M169.4 168v3.6M169.4 171.7v3.6M169.4 175.4v3.6"/>
<path d="M169.4 179.1v3.6M177.3 160.6v3.6M177.3 164.3v3.6M177.3 168v3.6M177.3 171.7v3.6M177.3 175.4v3.6M177.3 179.1v3.6M185.2 160.6v3.6M185.2 164.3v3.6M185.2 168v3.6M185.2 171.7v3.6M185.2 175.4v3.6"/>
<path d="M185.2 179.1v3.6M193.1 160.6v3.6M193.1 164.3v3.6M193.1 168v3.6M193.1 171.7v3.6M193.1 175.4v3.6M193.1 179.1v3.6M201 160.6v3.6M201 164.3v3.6M201 168v3.6M201 171.7v3.6M201 175.4v3.6"/>
<path d="M201 179.1v3.6M14.7 186.5h186.3M19.5 182.8h8.2M19.5 182.8v3.6M27.7 182.8v3.6M32.4 182.8h168.6M32.4 182.8v3.6M41.1 182.8v3.6M49.2 182.8v3.6M57.2 182.8v3.6M65.2 182.8v3.6M73.3 182.8v3.6"/>
<path d="M81.3 182.8v3.6M89.3 182.8v3.6M97.4 182.8v3.6M105.4 182.8v3.6M113.4 182.8v3.6M121.5 182.8v3.6M129.5 182.8v3.6M137.5 182.8v3.6M145.6 182.8v3.6M153.6 182.8v3.6M161.5 182.8v3.6M169.4 182.8v3.6"/>
<path d="M177.3 182.8v3.6M185.2 182.8v3.6M193.1 182.8v3.6M201 182.8v3.6"/>
</g>
<path d="M21.3 216.4h44.6v34.9h-44.6z" fill="#e7e8e9"/>
<g fill="none" stroke="#bcbdc0" stroke-width=".2">
<path d="M21.3 219.1h44.6M28.9 216.4v34.9M36.4 216.4v34.9M44 216.4v34.9M51.6 216.4v34.9M58.6 216.4v34.9M21.3 236.6h44.6M21.3 239.5h44.6M21.3 222h44.6M21.3 224.9h44.6M21.3 227.9h44.6M21.3 230.9h44.6"/>
<path d="M21.3 233.9h44.6M21.3 242.5h44.6M21.3 245.5h44.6M21.3 248.4h44.6"/>
</g>
<path d="M27.5 222h24.1l7 9" fill="none" stroke="#ed5526" stroke-width=".22"/>
<path d="M21.3 216.4h44.6v34.9h-44.6z" fill="none" stroke="#231f20" stroke-width=".22"/>
<text font-size="10.6" fill="#fff" x="12.7" y="12.6">C</text>
<text font-size="4.9" fill="#fff" x="12.7" y="18.2">GENERAL PURPOSE CERAMIC CAPACITORS</text>
<text font-size="4.2" fill="#f05124" x="12.4" y="32.8">VOLTAGE AND CAPACITANCE RANGE</text>
<text font-size="3.5" fill="#fff" x="21.5" y="12.6">SERIES</text>
<g font-size="3.2" fill="#231f20">
<text x="14.7" y="38.4">X7R DIELECTRIC</text>
<text x="14.7" y="213">DERATING CURVE FOR 0201, 0.1UF, X7R ONLY</text>
</g>
<g font-size="2.5" fill="#231f20">
<text x="36.3" y="272.4">Email: sales@venkel.com</text>
<text x="73.9" y="272.4">Phone: 512.794.0081</text>
<text x="105.7" y="272.4">Toll Free: 800.950.8365</text>
<text x="142.3" y="272.4">Web: www.venkel.com</text>
<text x="209.3" y="272.6">6</text>
</g>
<g font-size="2.5" fill="#f05124">
<text x="70.6" y="272.4">|</text>
<text x="102.4" y="272.4">|</text>
<text x="139.1" y="272.4">|</text>
</g>
<g font-size="2.1" fill="#231f20">
<text x="163.7" y="43.8">Values that are typically available.</text>
<text x="24.9" y="54">SIZE</text>
<text x="50.5" y="52.7">0201</text>
<text x="82.4" y="52.7">0402</text>
<text x="126.6" y="52.7">0603</text>
<text x="174.4" y="52.7">0805</text>
<text x="27.3" y="59.5">L</text>
<text x="48.1" y="55.3">(± 0.002)</text>
<text x="50.1" y="59.5">0.024</text>
<text x="80.1" y="55.3">(± 0.004)</text>
<text x="82.1" y="59.5">0.040</text>
<text x="124.3" y="55.3">(± 0.006)</text>
<text x="126.4" y="59.5">0.063</text>
<text x="172.1" y="55.3">(± 0.008)</text>
<text x="174.1" y="59.5">0.080</text>
<text x="26.8" y="63.2">W</text>
<text x="50.4" y="63.2">0.012</text>
<text x="82.2" y="63.2">0.020</text>
<text x="126.4" y="63.2">0.032</text>
<text x="174.1" y="63.2">0.050</text>
<text x="23.3" y="66.9">T (max)*</text>
<text x="23.7" y="70.6">Min E/B</text>
<text x="50" y="70.6">0.002</text>
<text x="50.4" y="66.9">0.012</text>
<text x="82.1" y="70.6">0.004</text>
<text x="82.3" y="66.9">0.025</text>
<text x="126.3" y="70.6">0.008</text>
<text x="126.4" y="66.9">0.038</text>
<text x="170.4" y="70.6">0.020 ± .010</text>
<text x="174.2" y="66.9">0.058</text>
<text x="20.5" y="74.3">VDCW (MAX)</text>
<text x="43.6" y="74.3">4V</text>
<text x="50.8" y="74.3">6.3V</text>
<text x="59.3" y="74.3">10V</text>
<text x="66.8" y="74.3">6.3V</text>
<text x="75.3" y="74.3">10V</text>
<text x="83.4" y="74.3">16V</text>
<text x="91.2" y="74.3">25V</text>
<text x="99.2" y="74.3">50V</text>
<text x="107" y="74.3">6.3V</text>
<text x="115.5" y="74.3">10V</text>
<text x="123.6" y="74.3">16V</text>
<text x="131.4" y="74.3">25V</text>
<text x="139.3" y="74.3">50V</text>
<text x="146.8" y="74.3">100V</text>
<text x="155.1" y="74.3">6.3V</text>
<text x="163.5" y="74.3">10V</text>
<text x="171.4" y="74.3">16V</text>
<text x="179.1" y="74.3">25V</text>
<text x="186.9" y="74.3">50V</text>
<text x="194.3" y="74.3">100V</text>
<text x="21.6" y="78">393</text>
<text x="21.7" y="81.7">473</text>
<text x="34.5" y="78">.039</text>
<text x="34.6" y="81.7">.047</text>
<text x="21.6" y="89.1">683</text>
<text x="21.6" y="85.4">563</text>
<text x="34.5" y="89.1">.068</text>
<text x="34.5" y="85.4">.056</text>
<text x="21.6" y="92.8">823</text>
<text x="34.6" y="92.8">.082</text>
<text x="21.7" y="96.5">104</text>
<text x="21.9" y="100.2">124</text>
<text x="33.4" y="96.5">0.10uF</text>
<text x="34.9" y="100.2">.120</text>
<text x="44.2" y="96.5">**</text>
<text x="52.3" y="96.5">**</text>
<text x="21.8" y="107.7">184</text>
<text x="21.8" y="103.9">154</text>
<text x="34.8" y="107.7">.180</text>
<text x="34.9" y="103.9">.150</text>
<text x="21.6" y="111.4">224</text>
<text x="34.6" y="111.4">.220</text>
<text x="21.6" y="118.8">334</text>
<text x="21.7" y="115.1">274</text>
<text x="34.5" y="118.8">.330</text>
<text x="34.6" y="115.1">.270</text>
<text x="21.5" y="122.5">394</text>
<text x="34.5" y="122.5">.390</text>
<text x="21.5" y="129.9">564</text>
<text x="21.7" y="126.2">474</text>
<text x="34.5" y="129.9">.560</text>
<text x="34.5" y="126.2">.470</text>
<text x="21.5" y="133.6">684</text>
<text x="21.6" y="137.3">824</text>
<text x="34.5" y="133.6">.680</text>
<text x="34.5" y="137.3">.820</text>
<text x="21.7" y="141">105</text>
<text x="33.3" y="141">1.00uF</text>
<text x="21.9" y="148.4">155</text>
<text x="21.9" y="144.7">125</text>
<text x="34.8" y="148.4">1.50</text>
<text x="34.8" y="144.7">1.20</text>
<text x="21.7" y="155.8">225</text>
<text x="21.9" y="152.1">185</text>
<text x="34.6" y="155.8">2.20</text>
<text x="34.8" y="152.1">1.80</text>
<text x="21.6" y="159.5">335</text>
<text x="34.5" y="159.5">3.30</text>
<text x="21.6" y="167">685</text>
<text x="21.6" y="163.2">475</text>
<text x="34.5" y="167">6.80</text>
<text x="34.5" y="163.2">4.70</text>
<text x="187.1" y="163.4">35V</text>
<text x="21.7" y="170.7">106</text>
<text x="33.3" y="170.7">10.0uF</text>
<text x="21.6" y="178.1">226</text>
<text x="21.9" y="174.4">156</text>
<text x="33.3" y="178.1">22.0uF</text>
<text x="33.5" y="174.4">15.0uF</text>
<text x="18" y="184.6" transform="rotate(-90 18 184.6)">&lt;------------------------------------------------------CAPACITANCE CODE---------------------------------------&gt;</text>
<text x="21.6" y="181.8">476</text>
<text x="21.8" y="185.5">107</text>
<text x="30.9" y="185.1" transform="rotate(-90 30.9 185.1)">&lt;------------------------------------------------------CAPACITANCE VALUE---------------------------------------&gt;</text>
<text x="32.7" y="185.5">100.0uF</text>
<text x="33.3" y="181.8">47.0uF</text>
<text x="14.7" y="189.9">* For values above 1uF, thickness may be greater than specified above.</text>
<text x="16.4" y="193.1">T(max):</text>
<text x="27.4" y="193.1">0603 – 0.040&quot;</text>
<text x="27.4" y="195.6">0805 – 0.060&quot;</text>
<text x="14.7" y="198.7">NOTE: Additional values may be available. Please contact us for more information. Due to demand and raw material fluctuations, specific values may not be available.</text>
<text x="22.5" y="201.9">All components manufactured with the X7R dielectric are also available as an X5R dielectric.</text>
<text x="14.7" y="205.1">** RE: 0201, X7R, 0.1uF; When the operating temperature range is between 100˚C and 125˚C, it is recommended to apply the following voltage derating as shown in</text>
<text x="17.3" y="208.3">the diagram below.</text>
<text x="186.4" y="272.5">Rev: 12/2020-B</text>
</g>
<g font-size="2" fill="#231f20">
<text x="123.9" y="35.9">w</text>
<text x="139.2" y="34.8">L</text>
<text x="115.7" y="43.8">T</text>
</g>
<text font-size="1.8" fill="#231f20" x="175.6" y="49.5">(All measurements in inches)</text>
<g font-size="1.5" fill="#231f20">
<text x="16.6" y="252.5" transform="rotate(-90 16.6 252.5)">Ratio [Operating Voltage / Rated Voltage (%)]</text>
<text x="33.5" y="256.3">Ambient temperature (˚C)</text>
</g>
<g font-size="1.3" fill="#231f20">
<text x="17.9" y="216.8">120</text>
<text x="17.8" y="222.5">100</text>
<text x="18.3" y="228.3">80</text>
<text x="17.5" y="239.7">402</text>
<text x="18.3" y="234">60</text>
<text x="19.2" y="245.5">0</text>
<text x="19.2" y="251.2">0</text>
<text x="20.5" y="253.9">0</text>
<text x="28.3" y="253.9">25</text>
<text x="35.7" y="253.9">50</text>
<text x="43.3" y="253.9">75</text>
<text x="50.4" y="253.9">100</text>
<text x="58.1" y="253.9">125</text>
<text x="65.5" y="253.9">150</text>
</g>
<text font-size="1.2" fill="#231f20" x="147.6" y="38.4">E/B</text>
</svg>
